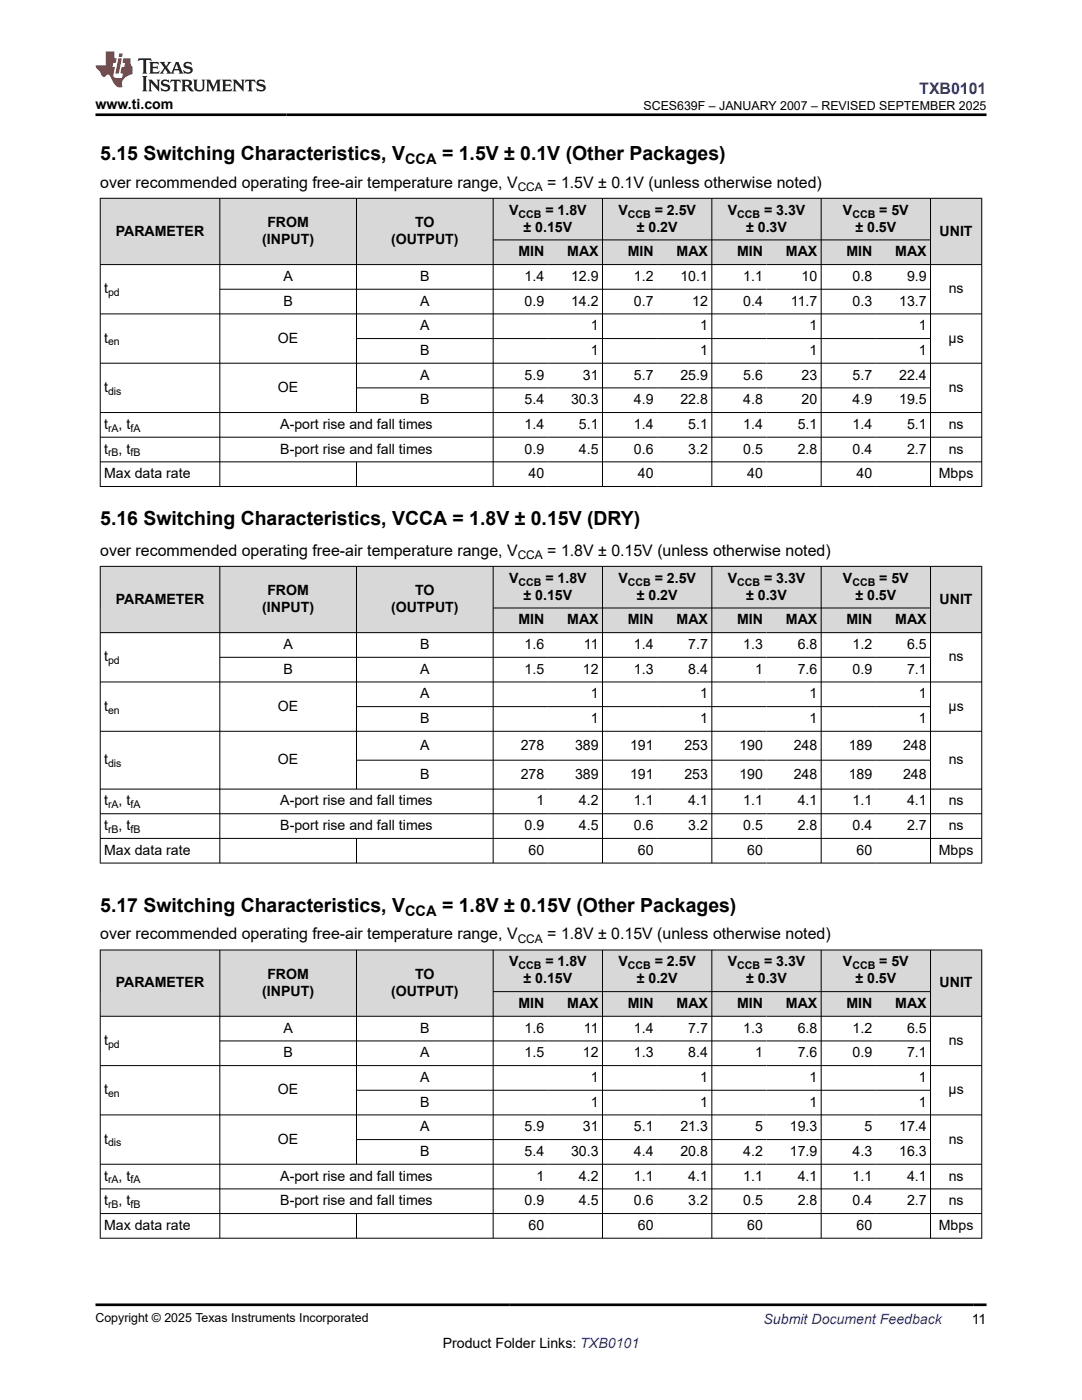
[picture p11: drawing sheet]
<svg xmlns="http://www.w3.org/2000/svg" width="216mm" height="279mm" viewBox="0 0 216 279" stroke-linecap="round" stroke-linejoin="round" font-family="sans-serif">
<g fill="#d8d8d8">
<path d="M20 39.6h175.9v8.3h-175.9z" fill-rule="evenodd"/>
<path d="M20.1 39.6h23.7v13.1h-23.7z" fill-rule="evenodd"/>
<path d="M43.9 39.6h27.2v13.1h-27.2z" fill-rule="evenodd"/>
<path d="M71.2 39.6h27.1v13.1h-27.1z" fill-rule="evenodd"/>
<path d="M98.5 39.6h21.7v8.2h-21.7z" fill-rule="evenodd"/>
<path d="M120.3 39.6h21.7v8.2h-21.7z" fill-rule="evenodd"/>
<path d="M142.1 39.6h21.7v8.2h-21.7z" fill-rule="evenodd"/>
<path d="M163.9 39.6h21.7v8.2h-21.7z" fill-rule="evenodd"/>
<path d="M185.7 39.6h10.1v13.1h-10.1z" fill-rule="evenodd"/>
<path d="M98.5 47.9h10.8v4.8h-10.8z" fill-rule="evenodd"/>
<path d="M109.3 47.9h10.9v4.8h-10.9z" fill-rule="evenodd"/>
<path d="M120.3 47.9h10.8v4.8h-10.8z" fill-rule="evenodd"/>
<path d="M131.1 47.9h10.9v4.8h-10.9z" fill-rule="evenodd"/>
<path d="M142.1 47.9h10.8v4.8h-10.8z" fill-rule="evenodd"/>
<path d="M152.9 47.9h10.9v4.8h-10.9z" fill-rule="evenodd"/>
<path d="M163.9 47.9h10.9v4.8h-10.9z" fill-rule="evenodd"/>
<path d="M174.8 47.9h10.8v4.8h-10.8z" fill-rule="evenodd"/>
</g>
<g fill="none" stroke="#000" stroke-width=".2">
<path d="M19.9 39.6h176.1M20 39.5v57.7M43.9 39.5v57.7M71.1 39.5v42.9M98.4 39.5v57.7M120.2 39.5v57.7M142 39.5v57.7M163.9 39.5v57.7M185.7 39.5v57.7M195.9 39.5v57.7M19.9 52.8h176.1M43.9 57.7h141.8"/>
<path d="M98.4 47.9h87.3M19.9 62.6h176.1M19.9 72.5h176.1M71.1 67.6h114.6M71.1 77.4h114.6M19.9 82.3h176.1M19.9 87.3h176.1M19.9 92.2h176.1M19.9 97.1h176.1M71.1 92.2v5"/>
</g>
<g fill="#d8d8d8">
<path d="M20 113h175.9v8.3h-175.9z" fill-rule="evenodd"/>
<path d="M20.1 113.1h23.7v13.1h-23.7z" fill-rule="evenodd"/>
<path d="M43.9 113.1h27.2v13.1h-27.2z" fill-rule="evenodd"/>
<path d="M71.2 113.1h27.1v13.1h-27.1z" fill-rule="evenodd"/>
<path d="M98.5 113.1h21.7v8.2h-21.7z" fill-rule="evenodd"/>
<path d="M120.3 113.1h21.7v8.2h-21.7z" fill-rule="evenodd"/>
<path d="M142.1 113.1h21.7v8.2h-21.7z" fill-rule="evenodd"/>
<path d="M163.9 113.1h21.7v8.2h-21.7z" fill-rule="evenodd"/>
<path d="M185.7 113.1h10.1v13.1h-10.1z" fill-rule="evenodd"/>
<path d="M98.5 121.4h10.8v4.8h-10.8z" fill-rule="evenodd"/>
<path d="M109.3 121.4h10.9v4.8h-10.9z" fill-rule="evenodd"/>
<path d="M120.3 121.4h10.8v4.8h-10.8z" fill-rule="evenodd"/>
<path d="M131.1 121.4h10.9v4.8h-10.9z" fill-rule="evenodd"/>
<path d="M142.1 121.4h10.8v4.8h-10.8z" fill-rule="evenodd"/>
<path d="M152.9 121.4h10.9v4.8h-10.9z" fill-rule="evenodd"/>
<path d="M163.9 121.4h10.9v4.8h-10.9z" fill-rule="evenodd"/>
<path d="M174.8 121.4h10.8v4.8h-10.8z" fill-rule="evenodd"/>
</g>
<g fill="none" stroke="#000" stroke-width=".2">
<path d="M19.9 113h176.1M20 113v59.3M43.9 113v59.3M71.1 113v44.5M98.4 113v59.3M120.2 113v59.3M142 113v59.3M163.9 113v59.3M185.7 113v59.3M195.9 113v59.3M19.9 126.3h176.1M19.9 136.1h176.1"/>
<path d="M43.9 131.2h141.8M98.4 121.3h87.3M19.9 145.9h176.1M19.9 157.5h176.1M71.1 141h114.6M71.1 151.7h114.6M19.9 162.4h176.1M19.9 167.3h176.1M19.9 172.2h176.1M71.1 167.3v5"/>
</g>
<g fill="#d8d8d8">
<path d="M20 189.6h175.9v8.3h-175.9z" fill-rule="evenodd"/>
<path d="M20.1 189.7h23.7v13.1h-23.7z" fill-rule="evenodd"/>
<path d="M43.9 189.7h27.2v13.1h-27.2z" fill-rule="evenodd"/>
<path d="M71.2 189.7h27.1v13.1h-27.1z" fill-rule="evenodd"/>
<path d="M98.5 189.7h21.7v8.1h-21.7z" fill-rule="evenodd"/>
<path d="M120.3 189.7h21.7v8.1h-21.7z" fill-rule="evenodd"/>
<path d="M142.1 189.7h21.7v8.1h-21.7z" fill-rule="evenodd"/>
<path d="M163.9 189.7h21.7v8.1h-21.7z" fill-rule="evenodd"/>
<path d="M185.7 189.7h10.1v13.1h-10.1z" fill-rule="evenodd"/>
<path d="M98.5 198h10.8v4.8h-10.8z" fill-rule="evenodd"/>
<path d="M109.3 198h10.9v4.8h-10.9z" fill-rule="evenodd"/>
<path d="M120.3 198h10.8v4.8h-10.8z" fill-rule="evenodd"/>
<path d="M131.1 198h10.9v4.8h-10.9z" fill-rule="evenodd"/>
<path d="M142.1 198h10.8v4.8h-10.8z" fill-rule="evenodd"/>
<path d="M152.9 198h10.9v4.8h-10.9z" fill-rule="evenodd"/>
<path d="M163.9 198h10.9v4.8h-10.9z" fill-rule="evenodd"/>
<path d="M174.8 198h10.8v4.8h-10.8z" fill-rule="evenodd"/>
</g>
<g fill="none" stroke="#000" stroke-width=".2">
<path d="M19.9 189.6h176.1M20 189.5v57.7M43.9 189.5v57.7M71.1 189.5v42.9M98.4 189.5v57.7M98.4 197.9h87.3M120.2 189.5v57.7M142 189.5v57.7M163.9 189.5v57.7M185.7 189.5v57.7M195.9 189.5v57.7M19.9 202.8h176.1"/>
<path d="M19.9 212.7h176.1M43.9 207.7h141.8M71.1 217.6h114.6M19.9 222.5h176.1M19.9 232.3h176.1M19.9 237.3h176.1M71.1 227.4h114.6M19.9 242.2h176.1M19.9 247.1h176.1M71.1 242.2v5"/>
</g>
<path d="M27.7 11.6l-.2 .6 .5-.2h.6v.1v2.2l-.2 .4h1l-.2-.4v-2.2v-.1h.5l.5 .2-.1-.6zM29.8 12.4l.2 .3v1.6l-.2 .4h1.9l.1-.6a1.08 1.08 0 0 1-1.3 .2v-.7h.6l.4 .2v-.7l-.4 .2h-.6v-.5l.2-.2a1 1 0 0 1 1 .3l-.1-.5zM31.8 12.4l1 1.1-1 1.2h.9l-.2-.2 .4-.8 .5 .8-.2 .2h1.6l-.2-.2 .1-.5h1l.1 .5-.1 .2h.9l-.2-.4-.8-1.9h-.5l-1 2.1-.8-1.1 .9-1h-.8l.2 .2-.5 .6-.3-.6 .1-.2zM35.2 12.8l.4 1h-.8zM36.8 12.5a.65 .65 0 0 0-.2 .7 .65 .65 0 0 0 .6 .5l.7 .1 .1 .3a.79 .79 0 0 1-.7 .4 .79 .79 0 0 1-.7-.5l.1 .7 .2-.1a.93 .93 0 0 0 1.1 0 .93 .93 0 0 0 .4-.9 1.46 1.46 0 0 0-1.2-.6l-.1-.3a1.09 1.09 0 0 1 1.2 .2l-.2-.6-.1 .1-.6-.2zM28.4 15.2l.2 .4v2.2l-.2 .4h1l-.2-.4v-2.2l.2-.4zM29.6 15.9l.2 .4v1.5l-.2 .4h.8l-.3-.4v-1.3l1.7 1.8v-2l.2-.4h-.8l.2 .2 .1 1.1-1.2-1.3zM32.3 16a.65 .65 0 0 0-.2 .8 .65 .65 0 0 0 .7 .4l.6 .2 .1 .2a.79 .79 0 0 1-.7 .4 .79 .79 0 0 1-.7-.5l.1 .7 .2-.1a.93 .93 0 0 0 1.1 .1 .93 .93 0 0 0 .4-1 1.46 1.46 0 0 0-1.2-.5l-.1-.4a1.09 1.09 0 0 1 1.2 .2l-.2-.6-.1 .1-.6-.1zM34.1 15.9l-.1 .6a.63 .63 0 0 1 .7-.3l.1 1.6-.3 .4h1l-.2-.4v-1.6a.66 .66 0 0 1 .8 .3l-.1-.6zM36.2 15.9l.2 .4v1.5l-.2 .4h.9l-.2-.2v-.7h.5l.1 .2a.79 .79 0 0 0 1.2 .6l-1-.9a.61 .61 0 0 0 .6-.6 .61 .61 0 0 0-.5-.7zM36.9 16.2h.2a.47 .47 0 0 1 .5 .1 .47 .47 0 0 1 .1 .5l-.2 .1-.6 .1zM38.5 15.9l.2 .2a2.27 2.27 0 0 0 .4 2 1.04 1.04 0 0 0 1.7-.7v-1.3l.2-.2h-.8l.2 .4v1.1a.6 .6 0 0 1-.6 .6 .6 .6 0 0 1-.6-.6v-1.1l.3-.4zM41.1 15.9l.2 .4v1.5l-.2 .4h.7l-.2-.4v-1.4l.9 1.9 .8-1.9v1.4l-.2 .4h1l-.3-.4v-1.5l.3-.4h-.8l-.7 1.5-.7-1.5zM44.3 15.9l.2 .4v1.5l-.2 .4h1.9l.1-.6a1.09 1.09 0 0 1-1.3 .2v-.7h.6l.4 .2v-.6l-.4 .2h-.6v-.6l.2-.1a1.01 1.01 0 0 1 1 .3l-.1-.6zM46.4 15.9l.3 .4v1.5l-.3 .4h.8l-.2-.4v-1.3l1.6 1.8v-2l.2-.4h-.7l.2 .2v1.1l-1.2-1.3zM49 15.9l-.1 .6a.63 .63 0 0 1 .8-.3v1.6l-.3 .4h1l-.2-.4v-1.6a.66 .66 0 0 1 .8 .3l-.1-.6zM51.4 16a.65 .65 0 0 0-.2 .8 .65 .65 0 0 0 .6 .4l.6 .2 .2 .2a.79 .79 0 0 1-.8 .4 .79 .79 0 0 1-.6-.5l.1 .7 .2-.1a.93 .93 0 0 0 1 .1 .93 .93 0 0 0 .5-1 1.46 1.46 0 0 0-1.3-.5l-.1-.4a1.09 1.09 0 0 1 1.3 .2l-.2-.6-.2 .1-.5-.1z" fill="#231f20"/>
<path d="M21.1 10.3v2.7h-2.1l.1 .4 .9 1a.95 .95 0 0 0 .9 .9 .59 .59 0 0 1 .6-.4 .59 .59 0 0 1 .5 .3l.4 .8a1.59 1.59 0 0 0 2.1 1.4 1.61 1.61 0 0 1 1-2.3l1-.3-.1-1.5a1.59 1.59 0 0 1-.4-1.7h-1.4l-.2 .9h.5l-.1 .9h-.5l-.2 .9v.3l.4 .1-.2 .9h-.6a.73 .73 0 0 1-1.1-.7l.3-1.5h-.5l.2-.9h.5l.2-.9h-.5v-1.3zM23.6 11.6l-.6 3.1h.7l.6-3.1zM23.8 10.7l-.1 .6h.7l.1-.6z" fill="#ed1c24"/>
<path d="M19 22.9h177.8M19 260.4h177.8" fill="none" stroke="#000" stroke-width=".53"/>
<g font-size="3.9">
<text x="20" y="32">5.15 Switching Characteristics, V</text>
<text x="88.2" y="32">= 1.5V ± 0.1V (Other Packages)</text>
<text x="20" y="104.8">5.16 Switching Characteristics, VCCA = 1.8V ± 0.15V (DRY)</text>
<text x="20" y="182">5.17 Switching Characteristics, V</text>
<text x="88.2" y="182">= 1.8V ± 0.15V (Other Packages)</text>
</g>
<text font-size="3.2" fill="#00f" x="183.4" y="18.7">TXB0101</text>
<g font-size="3.2">
<text x="20" y="37.5">over recommended operating free-air temperature range, V</text>
<text x="109.2" y="37.5">= 1.5V ± 0.1V (unless otherwise noted)</text>
<text x="20" y="110.9">over recommended operating free-air temperature range, V</text>
<text x="109.2" y="110.9">= 1.8V ± 0.15V (unless otherwise noted)</text>
<text x="20" y="187.5">over recommended operating free-air temperature range, V</text>
<text x="109.2" y="187.5">= 1.8V ± 0.15V (unless otherwise noted)</text>
</g>
<g font-size="2.9">
<text x="80.8" y="32.8">CCA</text>
<text x="80.8" y="182.8">CCA</text>
</g>
<g font-size="2.8">
<text x="19" y="21.8">www.ti.com</text>
<text x="23.1" y="47">PARAMETER</text>
<text x="53.3" y="45.3">FROM</text>
<text x="82.8" y="45.3">TO</text>
<text x="101.6" y="42.8">V</text>
<text x="104.5" y="46.2">± 0.15V</text>
<text x="108.8" y="42.8">= 1.8V</text>
<text x="123.4" y="42.8">V</text>
<text x="127.1" y="46.2">± 0.2V</text>
<text x="130.6" y="42.8">= 2.5V</text>
<text x="145.2" y="42.8">V</text>
<text x="148.9" y="46.2">± 0.3V</text>
<text x="152.5" y="42.8">= 3.3V</text>
<text x="168.2" y="42.8">V</text>
<text x="170.7" y="46.2">± 0.5V</text>
<text x="175.4" y="42.8">= 5V</text>
<text x="187.5" y="47">UNIT</text>
<text x="52.3" y="48.7">(INPUT)</text>
<text x="78" y="48.7">(OUTPUT)</text>
<text x="103.4" y="51.2">MIN</text>
<text x="113.2" y="51.2">MAX</text>
<text x="125.3" y="51.2">MIN</text>
<text x="135" y="51.2">MAX</text>
<text x="147.1" y="51.2">MIN</text>
<text x="156.8" y="51.2">MAX</text>
<text x="168.9" y="51.2">MIN</text>
<text x="178.6" y="51.2">MAX</text>
<text x="20.8" y="58.5">t</text>
<text x="56.6" y="56.1">A</text>
<text x="83.8" y="56.1">B</text>
<text x="104.7" y="56.1">1.4</text>
<text x="114" y="56.1">12.9</text>
<text x="126.5" y="56.1">1.2</text>
<text x="135.8" y="56.1">10.1</text>
<text x="148.3" y="56.1">1.1</text>
<text x="159.9" y="56.1">10</text>
<text x="170.1" y="56.1">0.8</text>
<text x="181" y="56.1">9.9</text>
<text x="189.3" y="58.5">ns</text>
<text x="56.6" y="61">B</text>
<text x="83.8" y="61">A</text>
<text x="83.8" y="65.9">A</text>
<text x="104.7" y="61">0.9</text>
<text x="114" y="61">14.2</text>
<text x="117.9" y="65.9">1</text>
<text x="126.5" y="61">0.7</text>
<text x="138.1" y="61">12</text>
<text x="139.7" y="65.9">1</text>
<text x="148.3" y="61">0.4</text>
<text x="157.8" y="61">11.7</text>
<text x="161.5" y="65.9">1</text>
<text x="170.1" y="61">0.3</text>
<text x="179.4" y="61">13.7</text>
<text x="183.3" y="65.9">1</text>
<text x="20.8" y="68.4">t</text>
<text x="55.5" y="68.4">OE</text>
<text x="83.8" y="70.8">B</text>
<text x="117.9" y="70.8">1</text>
<text x="139.7" y="70.8">1</text>
<text x="161.5" y="70.8">1</text>
<text x="183.3" y="70.8">1</text>
<text x="189.3" y="68.4">μs</text>
<text x="83.8" y="75.8">A</text>
<text x="104.7" y="75.8">5.9</text>
<text x="116.3" y="75.8">31</text>
<text x="126.5" y="75.8">5.7</text>
<text x="135.8" y="75.8">25.9</text>
<text x="148.3" y="75.8">5.6</text>
<text x="159.9" y="75.8">23</text>
<text x="170.1" y="75.8">5.7</text>
<text x="179.4" y="75.8">22.4</text>
<text x="20.8" y="78.2">t</text>
<text x="55.5" y="78.2">OE</text>
<text x="83.8" y="80.7">B</text>
<text x="104.7" y="80.7">5.4</text>
<text x="114" y="80.7">30.3</text>
<text x="126.5" y="80.7">4.9</text>
<text x="135.8" y="80.7">22.8</text>
<text x="148.3" y="80.7">4.8</text>
<text x="159.9" y="80.7">20</text>
<text x="170.1" y="80.7">4.9</text>
<text x="179.4" y="80.7">19.5</text>
<text x="189.3" y="78.2">ns</text>
<text x="20.8" y="85.6">t</text>
<text x="23.7" y="85.6">, t</text>
<text x="55.9" y="85.6">A-port rise and fall times</text>
<text x="104.7" y="85.6">1.4</text>
<text x="115.5" y="85.6">5.1</text>
<text x="126.5" y="85.6">1.4</text>
<text x="137.3" y="85.6">5.1</text>
<text x="148.3" y="85.6">1.4</text>
<text x="159.2" y="85.6">5.1</text>
<text x="170.1" y="85.6">1.4</text>
<text x="181" y="85.6">5.1</text>
<text x="189.3" y="85.6">ns</text>
<text x="20.8" y="90.5">t</text>
<text x="20.8" y="95.4">Max data rate</text>
<text x="23.7" y="90.5">, t</text>
<text x="55.9" y="90.5">B-port rise and fall times</text>
<text x="104.7" y="90.5">0.9</text>
<text x="105.5" y="95.4">40</text>
<text x="115.5" y="90.5">4.5</text>
<text x="126.5" y="90.5">0.6</text>
<text x="127.3" y="95.4">40</text>
<text x="137.3" y="90.5">3.2</text>
<text x="148.3" y="90.5">0.5</text>
<text x="149.1" y="95.4">40</text>
<text x="159.2" y="90.5">2.8</text>
<text x="170.1" y="90.5">0.4</text>
<text x="170.9" y="95.4">40</text>
<text x="181" y="90.5">2.7</text>
<text x="187.3" y="95.4">Mbps</text>
<text x="189.3" y="90.5">ns</text>
<text x="53.3" y="118.8">FROM</text>
<text x="82.8" y="118.8">TO</text>
<text x="101.6" y="116.3">V</text>
<text x="104.5" y="119.7">± 0.15V</text>
<text x="108.8" y="116.3">= 1.8V</text>
<text x="123.4" y="116.3">V</text>
<text x="127.1" y="119.7">± 0.2V</text>
<text x="130.6" y="116.3">= 2.5V</text>
<text x="145.2" y="116.3">V</text>
<text x="148.9" y="119.7">± 0.3V</text>
<text x="152.5" y="116.3">= 3.3V</text>
<text x="168.2" y="116.3">V</text>
<text x="170.7" y="119.7">± 0.5V</text>
<text x="175.4" y="116.3">= 5V</text>
<text x="23.1" y="120.5">PARAMETER</text>
<text x="52.3" y="122.2">(INPUT)</text>
<text x="78" y="122.2">(OUTPUT)</text>
<text x="103.4" y="124.6">MIN</text>
<text x="113.2" y="124.6">MAX</text>
<text x="125.3" y="124.6">MIN</text>
<text x="135" y="124.6">MAX</text>
<text x="147.1" y="124.6">MIN</text>
<text x="156.8" y="124.6">MAX</text>
<text x="168.9" y="124.6">MIN</text>
<text x="178.6" y="124.6">MAX</text>
<text x="187.5" y="120.5">UNIT</text>
<text x="20.8" y="132">t</text>
<text x="56.6" y="129.5">A</text>
<text x="83.8" y="129.5">B</text>
<text x="104.7" y="129.5">1.6</text>
<text x="116.5" y="129.5">11</text>
<text x="126.5" y="129.5">1.4</text>
<text x="137.3" y="129.5">7.7</text>
<text x="148.3" y="129.5">1.3</text>
<text x="159.2" y="129.5">6.8</text>
<text x="170.1" y="129.5">1.2</text>
<text x="181" y="129.5">6.5</text>
<text x="189.3" y="132">ns</text>
<text x="56.6" y="134.5">B</text>
<text x="83.8" y="134.5">A</text>
<text x="104.7" y="134.5">1.5</text>
<text x="116.3" y="134.5">12</text>
<text x="126.5" y="134.5">1.3</text>
<text x="137.3" y="134.5">8.4</text>
<text x="150.7" y="134.5">1</text>
<text x="159.2" y="134.5">7.6</text>
<text x="170.1" y="134.5">0.9</text>
<text x="181" y="134.5">7.1</text>
<text x="20.8" y="141.8">t</text>
<text x="55.5" y="141.8">OE</text>
<text x="83.8" y="139.4">A</text>
<text x="117.9" y="139.4">1</text>
<text x="139.7" y="139.4">1</text>
<text x="161.5" y="139.4">1</text>
<text x="183.3" y="139.4">1</text>
<text x="189.3" y="141.8">μs</text>
<text x="83.8" y="144.3">B</text>
<text x="83.8" y="149.6">A</text>
<text x="103.9" y="149.6">278</text>
<text x="114.7" y="149.6">389</text>
<text x="117.9" y="144.3">1</text>
<text x="125.7" y="149.6">191</text>
<text x="136.6" y="149.6">253</text>
<text x="139.7" y="144.3">1</text>
<text x="147.5" y="149.6">190</text>
<text x="158.4" y="149.6">248</text>
<text x="161.5" y="144.3">1</text>
<text x="169.4" y="149.6">189</text>
<text x="180.2" y="149.6">248</text>
<text x="183.3" y="144.3">1</text>
<text x="20.8" y="152.5">t</text>
<text x="55.5" y="152.5">OE</text>
<text x="83.8" y="155.4">B</text>
<text x="103.9" y="155.4">278</text>
<text x="114.7" y="155.4">389</text>
<text x="125.7" y="155.4">191</text>
<text x="136.6" y="155.4">253</text>
<text x="147.5" y="155.4">190</text>
<text x="158.4" y="155.4">248</text>
<text x="169.4" y="155.4">189</text>
<text x="180.2" y="155.4">248</text>
<text x="189.3" y="152.5">ns</text>
<text x="20.8" y="160.8">t</text>
<text x="23.7" y="160.8">, t</text>
<text x="55.9" y="160.8">A-port rise and fall times</text>
<text x="107" y="160.8">1</text>
<text x="115.5" y="160.8">4.2</text>
<text x="126.5" y="160.8">1.1</text>
<text x="137.3" y="160.8">4.1</text>
<text x="148.3" y="160.8">1.1</text>
<text x="159.2" y="160.8">4.1</text>
<text x="170.1" y="160.8">1.1</text>
<text x="181" y="160.8">4.1</text>
<text x="189.3" y="160.8">ns</text>
<text x="20.8" y="165.7">t</text>
<text x="23.7" y="165.7">, t</text>
<text x="55.9" y="165.7">B-port rise and fall times</text>
<text x="104.7" y="165.7">0.9</text>
<text x="115.5" y="165.7">4.5</text>
<text x="126.5" y="165.7">0.6</text>
<text x="137.3" y="165.7">3.2</text>
<text x="148.3" y="165.7">0.5</text>
<text x="159.2" y="165.7">2.8</text>
<text x="170.1" y="165.7">0.4</text>
<text x="181" y="165.7">2.7</text>
<text x="189.3" y="165.7">ns</text>
<text x="20.8" y="170.6">Max data rate</text>
<text x="105.5" y="170.6">60</text>
<text x="127.3" y="170.6">60</text>
<text x="149.1" y="170.6">60</text>
<text x="170.9" y="170.6">60</text>
<text x="187.3" y="170.6">Mbps</text>
<text x="23.1" y="197">PARAMETER</text>
<text x="53.3" y="195.3">FROM</text>
<text x="82.8" y="195.3">TO</text>
<text x="101.6" y="192.9">V</text>
<text x="104.5" y="196.3">± 0.15V</text>
<text x="108.8" y="192.9">= 1.8V</text>
<text x="123.4" y="192.9">V</text>
<text x="127.1" y="196.3">± 0.2V</text>
<text x="130.6" y="192.9">= 2.5V</text>
<text x="145.2" y="192.9">V</text>
<text x="148.9" y="196.3">± 0.3V</text>
<text x="152.5" y="192.9">= 3.3V</text>
<text x="168.2" y="192.9">V</text>
<text x="170.7" y="196.3">± 0.5V</text>
<text x="175.4" y="192.9">= 5V</text>
<text x="187.5" y="197">UNIT</text>
<text x="52.3" y="198.7">(INPUT)</text>
<text x="78" y="198.7">(OUTPUT)</text>
<text x="103.4" y="201.2">MIN</text>
<text x="113.2" y="201.2">MAX</text>
<text x="125.3" y="201.2">MIN</text>
<text x="135" y="201.2">MAX</text>
<text x="147.1" y="201.2">MIN</text>
<text x="156.8" y="201.2">MAX</text>
<text x="168.9" y="201.2">MIN</text>
<text x="178.6" y="201.2">MAX</text>
<text x="20.8" y="208.6">t</text>
<text x="56.6" y="206.1">A</text>
<text x="83.8" y="206.1">B</text>
<text x="104.7" y="206.1">1.6</text>
<text x="116.5" y="206.1">11</text>
<text x="126.5" y="206.1">1.4</text>
<text x="137.3" y="206.1">7.7</text>
<text x="148.3" y="206.1">1.3</text>
<text x="159.2" y="206.1">6.8</text>
<text x="170.1" y="206.1">1.2</text>
<text x="181" y="206.1">6.5</text>
<text x="189.3" y="208.6">ns</text>
<text x="56.6" y="211">B</text>
<text x="83.8" y="211">A</text>
<text x="83.8" y="215.9">A</text>
<text x="104.7" y="211">1.5</text>
<text x="116.3" y="211">12</text>
<text x="117.9" y="215.9">1</text>
<text x="126.5" y="211">1.3</text>
<text x="137.3" y="211">8.4</text>
<text x="139.7" y="215.9">1</text>
<text x="150.7" y="211">1</text>
<text x="159.2" y="211">7.6</text>
<text x="161.5" y="215.9">1</text>
<text x="170.1" y="211">0.9</text>
<text x="181" y="211">7.1</text>
<text x="183.3" y="215.9">1</text>
<text x="20.8" y="218.4">t</text>
<text x="55.5" y="218.4">OE</text>
<text x="83.8" y="220.9">B</text>
<text x="117.9" y="220.9">1</text>
<text x="139.7" y="220.9">1</text>
<text x="161.5" y="220.9">1</text>
<text x="183.3" y="220.9">1</text>
<text x="189.3" y="218.4">μs</text>
<text x="83.8" y="225.8">A</text>
<text x="104.7" y="225.8">5.9</text>
<text x="116.3" y="225.8">31</text>
<text x="126.5" y="225.8">5.1</text>
<text x="135.8" y="225.8">21.3</text>
<text x="150.7" y="225.8">5</text>
<text x="157.6" y="225.8">19.3</text>
<text x="172.5" y="225.8">5</text>
<text x="179.4" y="225.8">17.4</text>
<text x="20.8" y="228.2">t</text>
<text x="55.5" y="228.2">OE</text>
<text x="83.8" y="230.7">B</text>
<text x="104.7" y="230.7">5.4</text>
<text x="114" y="230.7">30.3</text>
<text x="126.5" y="230.7">4.4</text>
<text x="135.8" y="230.7">20.8</text>
<text x="148.3" y="230.7">4.2</text>
<text x="157.6" y="230.7">17.9</text>
<text x="170.1" y="230.7">4.3</text>
<text x="179.4" y="230.7">16.3</text>
<text x="189.3" y="228.2">ns</text>
<text x="20.8" y="235.6">t</text>
<text x="23.7" y="235.6">, t</text>
<text x="55.9" y="235.6">A-port rise and fall times</text>
<text x="107" y="235.6">1</text>
<text x="115.5" y="235.6">4.2</text>
<text x="126.5" y="235.6">1.1</text>
<text x="137.3" y="235.6">4.1</text>
<text x="148.3" y="235.6">1.1</text>
<text x="159.2" y="235.6">4.1</text>
<text x="170.1" y="235.6">1.1</text>
<text x="181" y="235.6">4.1</text>
<text x="189.3" y="235.6">ns</text>
<text x="20.8" y="240.5">t</text>
<text x="20.8" y="245.5">Max data rate</text>
<text x="23.7" y="240.5">, t</text>
<text x="55.9" y="240.5">B-port rise and fall times</text>
<text x="104.7" y="240.5">0.9</text>
<text x="105.5" y="245.5">60</text>
<text x="115.5" y="240.5">4.5</text>
<text x="126.5" y="240.5">0.6</text>
<text x="127.3" y="245.5">60</text>
<text x="137.3" y="240.5">3.2</text>
<text x="148.3" y="240.5">0.5</text>
<text x="149.1" y="245.5">60</text>
<text x="159.2" y="240.5">2.8</text>
<text x="170.1" y="240.5">0.4</text>
<text x="170.9" y="245.5">60</text>
<text x="181" y="240.5">2.7</text>
<text x="187.3" y="245.5">Mbps</text>
<text x="189.3" y="240.5">ns</text>
<text x="88.3" y="269">Product Folder Links: TXB0101</text>
<text x="193.9" y="264.2">11</text>
</g>
<text font-size="2.8" fill="#00f" x="152.4" y="264.2">Submit Document Feedback</text>
<g font-size="2.5">
<text x="128.4" y="21.9">SCES639F – JANUARY 2007 – REVISED SEPTEMBER 2025</text>
<text x="19" y="263.9">Copyright © 2025 Texas Instruments Incorporated</text>
</g>
<g font-size="2.4">
<text x="103.3" y="38.1">CCA</text>
<text x="103.3" y="111.6">CCA</text>
<text x="103.3" y="188.1">CCA</text>
</g>
<g font-size="2.1">
<text x="103.5" y="43.4">CCB</text>
<text x="125.3" y="43.4">CCB</text>
<text x="147.1" y="43.4">CCB</text>
<text x="170.1" y="43.4">CCB</text>
<text x="21.6" y="59.1">pd</text>
<text x="21.6" y="68.9">en</text>
<text x="21.6" y="78.8">dis</text>
<text x="21.6" y="86.2">rA</text>
<text x="26" y="86.2">fA</text>
<text x="21.6" y="91.1">rB</text>
<text x="26" y="91.1">fB</text>
<text x="103.5" y="116.9">CCB</text>
<text x="125.3" y="116.9">CCB</text>
<text x="147.1" y="116.9">CCB</text>
<text x="170.1" y="116.9">CCB</text>
<text x="21.6" y="132.6">pd</text>
<text x="21.6" y="142.4">en</text>
<text x="21.6" y="153.1">dis</text>
<text x="21.6" y="161.3">rA</text>
<text x="26" y="161.3">fA</text>
<text x="21.6" y="166.2">rB</text>
<text x="26" y="166.2">fB</text>
<text x="103.5" y="193.4">CCB</text>
<text x="125.3" y="193.4">CCB</text>
<text x="147.1" y="193.4">CCB</text>
<text x="170.1" y="193.4">CCB</text>
<text x="21.6" y="209.1">pd</text>
<text x="21.6" y="219">en</text>
<text x="21.6" y="228.8">dis</text>
<text x="21.6" y="236.2">rA</text>
<text x="26" y="236.2">fA</text>
<text x="21.6" y="241.1">rB</text>
<text x="26" y="241.1">fB</text>
</g>
</svg>
